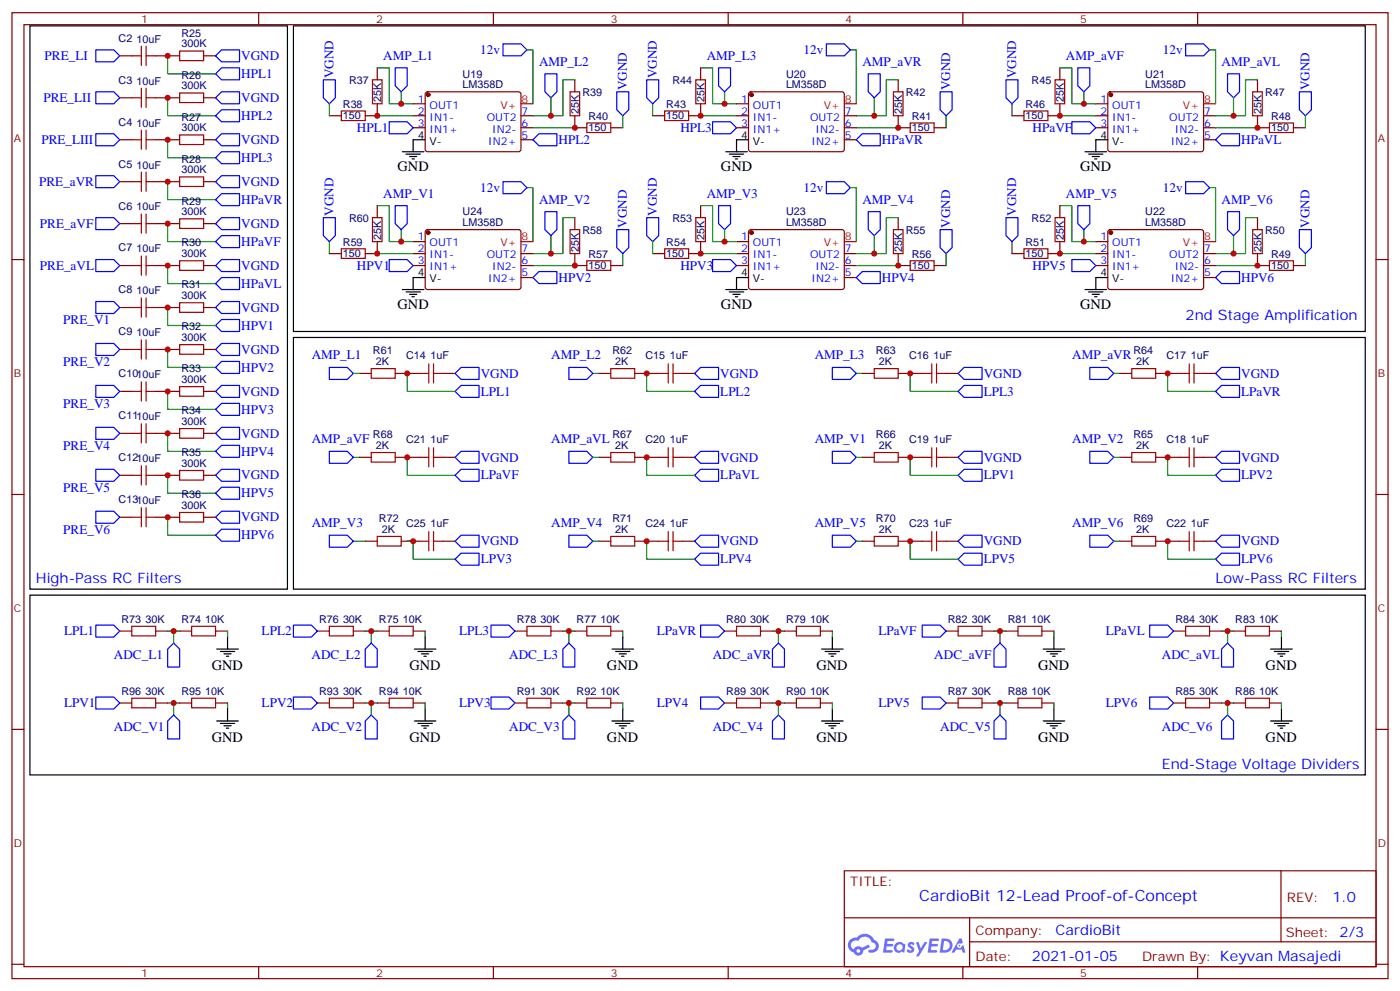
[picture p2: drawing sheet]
<svg xmlns="http://www.w3.org/2000/svg" width="412mm" height="292mm" viewBox="0 0 412 292" stroke-linecap="round" stroke-linejoin="round" font-family="sans-serif">
<g fill="none" stroke="#870000" stroke-width=".35">
<path d="M3.5 3.7h405.4v284.4h-405.4zM7.1 7.3h398.2v277.3h-398.2zM76.2 3.7v3.6M145.3 3.7v3.6M214.5 3.7v3.6M283.6 3.7v3.6M352.8 3.7v3.6M3.5 76.4h3.6M405.3 76.4h3.6M3.5 145.6h3.6M405.3 145.6h3.6M3.5 214.7h3.6"/>
<path d="M405.3 214.7h3.6M248.7 256.3h156.6v28.3h-156.6zM377.3 256.4v20.8M248.7 270.2h156.5M285.6 277.2h119.6M285.6 270.2v14.1M3.5 283.8h3.6M76.2 284.6v3.5M145.3 284.6v3.5M214.5 284.6v3.5M283.6 284.6v3.5M352.8 284.6v3.5"/>
<path d="M405.3 283.8h3.6"/>
</g>
<g fill="#5487ff">
<path d="M267.7 277.5a1.22 1.22 0 0 1 1.7 .3l-.4 .5a.47 .47 0 0 0-.3-.4 .47 .47 0 0 0-.5 .2l.1 .3a1.14 1.14 0 0 1 .8 1.7 1.14 1.14 0 0 1-1.9 0l-.2-.2 .5-.5 .7 .4a.29 .29 0 0 0 .3-.3 .29 .29 0 0 0-.2-.3 1.04 1.04 0 0 1-.6-1.7z"/>
<path d="M260.7 276.3h2.4l.3 .1-.2 .5-1.8 .1-.1 .9h1.5l.3 .3-.3 .4h-1.6l-.2 1.1h1.7l.2 .3-.2 .4h-2.6z"/>
<path d="M273.8 276.3h2.4l.3 .1-.1 .5-1.8 .1-.2 .9h1.6l.3 .3-.4 .4h-1.6l-.1 1.1h1.7l.2 .3-.2 .4h-2.6z"/>
<path d="M282.6 276.3h.7l.3 1.2-.6 .3a.69 .69 0 0 0-1 .3 .69 .69 0 0 0 .4 1 .69 .69 0 0 0 .9-.6l.5-.3 .6 2.2h-.8l-.2-.9h-1.8l-.5 .9h-.8z"/>
<path d="M269.8 277.3h.8l.6 1.9 1.1-1.9h.9l-2.6 4.2h-.8l.9-1.5z"/>
<path d="M277.4 276.3l-.6 4.1h1.3a2.11 2.11 0 0 0 2.5-2.1 2.11 2.11 0 0 0-2.5-2zM278.1 277a1.39 1.39 0 0 1 1.7 1.4 1.39 1.39 0 0 1-1.8 1.3h-.3z"/>
<path d="M263.7 277.9a1.54 1.54 0 0 0-.1 2.1 1.54 1.54 0 0 0 2.2 .2l.6 .2 .3-2.3-.2-.2-.4-.1a1.49 1.49 0 0 0-2.4 .1zM264 278.9a.94 .94 0 0 1 1.8 0 .94 .94 0 0 1-1.8 0z"/>
<path d="M250.4 276.6a2.18 2.18 0 0 0 1.1 3.8 1.44 1.44 0 0 0 1.6 .9 1.44 1.44 0 0 0 1.2-1.5l2-1-.5-.7-1.9 .9a1.47 1.47 0 0 0-2.4 .5 1.39 1.39 0 0 1-.7-2 1.39 1.39 0 0 1 2-.5 2.12 2.12 0 0 1 2.2-1.3 2.12 2.12 0 0 1 1.9 1.7 1.14 1.14 0 0 1 1.1 1.4 1.14 1.14 0 0 1-1.7 .8 .43 .43 0 0 0-.5 .3 .43 .43 0 0 0 .4 .5 1.98 1.98 0 0 0 2.5-1.2 1.98 1.98 0 0 0-1.2-2.5 3.1 3.1 0 0 0-5.3-.7l-.9 .1zM252.3 279.9a.55 .55 0 0 1 1.1 0 .55 .55 0 0 1-1.1 0z"/>
<circle cx="282.6" cy="278.4" r=".26"/>
</g>
<g fill="none" stroke="#00f" stroke-width=".35">
<path d="M28.2 14.7h5.3l1.8 1.7-1.8 1.8h-5.3zM65.3 14.7h5.3v3.5h-5.3l-1.8-1.8zM65.3 20h5.3v3.5h-5.3l-1.8-1.8zM116.4 20h3.5v5.3l-1.7 1.7-1.8-1.7zM148.2 12.9h5.3l1.7 1.8-1.7 1.7h-5.3zM211.7 20h3.5v5.3l-1.8 1.7-1.7-1.7zM243.4 12.9h5.3l1.8 1.8-1.8 1.7h-5.3zM317.5 20h3.5v5.3l-1.7 1.7-1.8-1.7zM349.2 12.9h5.3l1.8 1.8-1.8 1.7h-5.3zM28.2 27h5.3l1.8 1.8-1.8 1.8h-5.3zM28.2 39.4h5.3l1.8 1.7-1.8 1.8h-5.3zM65.3 32.3h5.3v3.5h-5.3l-1.8-1.7z"/>
<path d="M65.3 27h5.3v3.6h-5.3l-1.8-1.8zM95.2 23.5h3.6v5.3l-1.8 1.8-1.8-1.8zM114.7 35.8h5.2l1.8 1.8-1.8 1.8h-5.2zM160.5 21.7h3.5v5.3l-1.7 1.8-1.8-1.8zM181.7 27h3.5v5.3l-1.8 1.8-1.7-1.8zM190.5 23.5h3.5v5.3l-1.7 1.8-1.8-1.8zM209.9 35.8h5.3l1.8 1.8-1.8 1.8h-5.3zM255.8 21.7h3.5v5.3l-1.8 1.8-1.7-1.8zM276.9 27h3.6v5.3l-1.8 1.8-1.8-1.8zM296.3 23.5h3.6v5.3l-1.8 1.8-1.8-1.8zM315.7 35.8h5.3l1.8 1.8-1.8 1.8h-5.3zM361.6 21.7h3.5v5.3l-1.7 1.8-1.8-1.8z"/>
<path d="M382.8 27h3.5v5.3l-1.8 1.8-1.7-1.8zM28.2 51.7h5.3l1.8 1.8-1.8 1.7h-5.3zM63.5 46.4l1.8-1.7h5.3v3.5h-5.3zM63.5 41.1l1.8-1.7h5.3v3.5h-5.3zM63.5 53.5l1.8-1.8h5.3v3.5h-5.3zM65.3 57h5.3v3.5h-5.3l-1.8-1.7zM148.2 53.5h5.3l1.7 1.7-1.7 1.8h-5.3zM157 41.1l1.7-1.7h5.3v3.5h-5.3zM243.4 53.5h5.3l1.8 1.7-1.8 1.8h-5.3zM252.2 41.1l1.8-1.7h5.3v3.5h-5.3zM349.2 53.5h5.3l1.8 1.7-1.8 1.8h-5.3zM358.1 41.1l1.7-1.7h5.3v3.5h-5.3z"/>
<path d="M28.2 64.1h5.3l1.8 1.7-1.8 1.8h-5.3zM28.2 76.4h5.3l1.8 1.8-1.8 1.7h-5.3zM63.5 71.1l1.8-1.7h5.3v3.5h-5.3zM63.5 65.8l1.8-1.7h5.3v3.5h-5.3zM63.5 78.2l1.8-1.8h5.3v3.5h-5.3zM95.2 64.1h3.6v5.3l-1.8 1.7-1.8-1.7zM114.7 76.4h5.2l1.8 1.8-1.8 1.7h-5.2zM116.4 60.5h3.5v5.3l-1.7 1.8-1.8-1.8zM160.5 62.3h3.5v5.3l-1.7 1.8-1.8-1.8zM181.7 67.6h3.5v5.3l-1.8 1.7-1.7-1.7zM190.5 64.1h3.5v5.3l-1.7 1.7-1.8-1.7zM209.9 76.4h5.3l1.8 1.8-1.8 1.7h-5.3z"/>
<path d="M211.7 60.5h3.5v5.3l-1.8 1.8-1.7-1.8zM255.8 62.3h3.5v5.3l-1.8 1.8-1.7-1.8zM276.9 67.6h3.6v5.3l-1.8 1.7-1.8-1.7zM296.3 64.1h3.6v5.3l-1.8 1.7-1.8-1.7zM315.7 76.4h5.3l1.8 1.8-1.8 1.7h-5.3zM317.5 60.5h3.5v5.3l-1.7 1.8-1.8-1.8zM361.6 62.3h3.5v5.3l-1.7 1.8-1.8-1.8zM382.8 67.6h3.5v5.3l-1.8 1.7-1.7-1.7zM28.2 88.8h5.3l1.8 1.7-1.8 1.8h-5.3zM63.5 83.5l1.8-1.8h5.3v3.5h-5.3zM63.5 90.5l1.8-1.7h5.3v3.5h-5.3zM63.5 95.8l1.8-1.7h5.3v3.5h-5.3z"/>
<path d="M157 81.7l1.7-1.8h5.3v3.6h-5.3zM252.2 81.7l1.8-1.8h5.3v3.6h-5.3zM358.1 81.7l1.7-1.8h5.3v3.6h-5.3zM28.2 101.1h5.3l1.8 1.8-1.8 1.7h-5.3zM28.2 113.5h5.3l1.8 1.7-1.8 1.8h-5.3zM63.5 108.2l1.8-1.8h5.3v3.5h-5.3zM63.5 102.9l1.8-1.8h5.3v3.5h-5.3zM63.5 115.2l1.8-1.7h5.3v3.5h-5.3zM97 108.2h5.3l1.8 1.7-1.8 1.8h-5.3zM134.1 115.2l1.7-1.7h5.3v3.5h-5.3zM135.8 108.2h5.3v3.5h-5.3l-1.7-1.8zM167.6 108.2h5.3l1.7 1.7-1.7 1.8h-5.3z"/>
<path d="M204.6 115.2l1.8-1.7h5.3v3.5h-5.3zM204.6 109.9l1.8-1.7h5.3v3.5h-5.3zM245.2 108.2h5.3l1.7 1.7-1.7 1.8h-5.3zM282.2 115.2l1.8-1.7h5.3v3.5h-5.3zM282.2 109.9l1.8-1.7h5.3v3.5h-5.3zM321 108.2h5.3l1.8 1.7-1.8 1.8h-5.3zM358.1 115.2l1.7-1.7h5.3v3.5h-5.3zM358.1 109.9l1.7-1.7h5.3v3.5h-5.3zM28.2 125.8h5.3l1.8 1.8-1.8 1.7h-5.3zM28.2 138.1h5.3l1.8 1.8-1.8 1.8h-5.3zM63.5 120.5l1.8-1.8h5.3v3.6h-5.3zM63.5 132.9l1.8-1.8h5.3v3.5h-5.3z"/>
<path d="M63.5 127.6l1.8-1.8h5.3v3.5h-5.3zM63.5 139.9l1.8-1.8h5.3v3.6h-5.3zM97 132.9h5.3l1.8 1.7-1.8 1.8h-5.3zM134.1 139.9l1.7-1.8h5.3v3.6h-5.3zM134.1 134.6l1.7-1.7h5.3v3.5h-5.3zM167.6 132.9h5.3l1.7 1.7-1.7 1.8h-5.3zM204.6 134.6l1.8-1.7h5.3v3.5h-5.3zM204.6 139.9l1.8-1.8h5.3v3.6h-5.3zM245.2 132.9h5.3l1.7 1.7-1.7 1.8h-5.3zM282.2 134.6l1.8-1.7h5.3v3.5h-5.3zM282.2 139.9l1.8-1.8h5.3v3.6h-5.3zM321 132.9h5.3l1.8 1.7-1.8 1.8h-5.3z"/>
<path d="M358.1 134.6l1.7-1.7h5.3v3.5h-5.3zM358.1 139.9l1.7-1.8h5.3v3.6h-5.3zM28.2 150.5h5.3l1.8 1.8-1.8 1.7h-5.3zM63.5 145.2l1.8-1.8h5.3v3.6h-5.3zM63.5 157.6l1.8-1.8h5.3v3.5h-5.3zM63.5 152.3l1.8-1.8h5.3v3.5h-5.3zM97 157.6h5.3l1.8 1.7-1.8 1.8h-5.3zM134.1 159.3l1.7-1.7h5.3v3.5h-5.3zM167.6 157.6h5.3l1.7 1.7-1.7 1.8h-5.3zM204.6 159.3l1.8-1.7h5.3v3.5h-5.3zM245.2 157.6h5.3l1.7 1.7-1.7 1.8h-5.3zM282.2 159.3l1.8-1.7h5.3v3.5h-5.3z"/>
<path d="M321 157.6h5.3l1.8 1.7-1.8 1.8h-5.3zM358.1 159.3l1.7-1.7h5.3v3.5h-5.3zM134.1 164.6l1.7-1.8h5.3v3.6h-5.3zM204.6 164.6l1.8-1.8h5.3v3.6h-5.3zM282.2 164.6l1.8-1.8h5.3v3.6h-5.3zM358.1 164.6l1.7-1.8h5.3v3.6h-5.3zM28.2 184h5.3l1.8 1.8-1.8 1.7h-5.3zM51.2 189.3l1.7 1.8v5.3h-3.5v-5.3zM86.4 184h5.3l1.8 1.8-1.8 1.7h-5.3zM109.4 189.3l1.7 1.8v5.3h-3.5v-5.3zM144.6 184h5.3l1.8 1.8-1.8 1.7h-5.3zM167.6 189.3l1.7 1.8v5.3h-3.5v-5.3z"/>
<path d="M206.4 184h5.3l1.7 1.8-1.7 1.7h-5.3zM229.3 189.3l1.8 1.8v5.3h-3.6v-5.3zM271.6 184h5.3l1.8 1.8-1.8 1.7h-5.3zM294.6 189.3l1.7 1.8v5.3h-3.5v-5.3zM338.7 184h5.3l1.7 1.8-1.7 1.7h-5.3zM361.6 189.3l1.8 1.8v5.3h-3.6v-5.3zM28.2 205.2h5.3l1.8 1.7-1.8 1.8h-5.3zM51.2 210.5l1.7 1.7v5.3h-3.5v-5.3zM86.4 205.2h5.3l1.8 1.7-1.8 1.8h-5.3zM109.4 210.5l1.7 1.7v5.3h-3.5v-5.3zM144.6 205.2h5.3l1.8 1.7-1.8 1.8h-5.3zM167.6 210.5l1.7 1.7v5.3h-3.5v-5.3z"/>
<path d="M206.4 205.2h5.3l1.7 1.7-1.7 1.8h-5.3zM229.3 210.5l1.8 1.7v5.3h-3.6v-5.3zM271.6 205.2h5.3l1.8 1.7-1.8 1.8h-5.3zM294.6 210.5l1.7 1.7v5.3h-3.5v-5.3zM338.7 205.2h5.3l1.7 1.7-1.7 1.8h-5.3zM361.6 210.5l1.8 1.7v5.3h-3.6v-5.3z"/>
</g>
<g fill="none" stroke="#a10000" stroke-width=".35">
<path d="M38.8 16.4h2.8M41.6 13.6v5.7M43 16.4h2.9M43 13.6v5.7M52.9 15h7.1v2.9h-7.1zM38.8 28.8h2.8M41.6 26v5.6M41.6 38.3v5.7M43 26v5.6M43 38.3v5.7M43 28.8h2.9M52.9 27.4h7.1v2.8h-7.1z"/>
<path d="M52.9 39.7h7.1v2.8h-7.1zM100.5 32.7h7.1v2.8h-7.1zM109.7 23.5h2.8v7.1h-2.8zM167.9 27h2.8v7.1h-2.8zM172.9 36.2h7v2.8h-7zM195.8 32.7h7v2.8h-7zM205 23.5h2.8v7.1h-2.8zM263.2 27h2.8v7.1h-2.8zM268.1 36.2h7.1v2.8h-7.1zM301.6 32.7h7.1v2.8h-7.1zM310.8 23.5h2.8v7.1h-2.8zM369 27h2.8v7.1h-2.8z"/>
<path d="M373.9 36.2h7.1v2.8h-7.1zM38.8 41.1h2.8M38.8 53.5h2.8M41.6 50.7v5.6M43 50.7v5.6M43 41.1h2.9M43 53.5h2.9M52.9 52.1h7.1v2.8h-7.1zM38.8 65.8h2.8M38.8 78.2h2.8M41.6 63v5.7M41.6 75.4v5.6"/>
<path d="M43 63v5.7M43 75.4v5.6M43 65.8h2.9M43 78.2h2.9M52.9 64.4h7.1v2.8h-7.1zM52.9 76.8h7.1v2.8h-7.1zM100.5 73.2h7.1v2.9h-7.1zM109.7 64.1h2.8v7h-2.8zM167.9 67.6h2.8v7h-2.8zM172.9 76.8h7v2.8h-7zM195.8 73.2h7v2.9h-7zM205 64.1h2.8v7h-2.8z"/>
<path d="M263.2 67.6h2.8v7h-2.8zM268.1 76.8h7.1v2.8h-7.1zM301.6 73.2h7.1v2.9h-7.1zM310.8 64.1h2.8v7h-2.8zM369 67.6h2.8v7h-2.8zM373.9 76.8h7.1v2.8h-7.1zM38.8 90.5h2.8M41.6 87.7v5.6M43 87.7v5.6M43 90.5h2.9M52.9 89.1h7.1v2.8h-7.1zM38.8 102.9h2.8"/>
<path d="M38.8 115.2h2.8M41.6 100v5.7M41.6 112.4v5.6M43 100v5.7M43 112.4v5.6M43 102.9h2.9M43 115.2h2.9M52.9 101.5h7.1v2.8h-7.1zM52.9 113.8h7.1v2.8h-7.1zM109.4 108.5h7v2.8h-7zM123.5 109.9h2.8M126.3 107.1v5.6"/>
<path d="M127.7 109.9h2.8M127.7 107.1v5.6M179.9 108.5h7.1v2.8h-7.1zM194 109.9h2.8M196.8 107.1v5.6M198.3 109.9h2.8M198.3 107.1v5.6M257.5 108.5h7.1v2.8h-7.1zM271.6 109.9h2.9M274.5 107.1v5.6M275.9 109.9h2.8M275.9 107.1v5.6"/>
<path d="M333.4 108.5h7v2.8h-7zM347.5 109.9h2.8M350.3 107.1v5.6M351.7 109.9h2.8M351.7 107.1v5.6M38.8 127.6h2.8M38.8 139.9h2.8M41.6 124.7v5.7M41.6 137.1v5.6M43 124.7v5.7M43 137.1v5.6M43 127.6h2.9"/>
<path d="M43 139.9h2.9M52.9 126.2h7.1v2.8h-7.1zM52.9 138.5h7.1v2.8h-7.1zM109.4 133.2h7v2.8h-7zM123.5 134.6h2.8M126.3 131.8v5.6M127.7 131.8v5.6M127.7 134.6h2.8M179.9 133.2h7.1v2.8h-7.1zM194 134.6h2.8M196.8 131.8v5.6M198.3 131.8v5.6"/>
<path d="M198.3 134.6h2.8M257.5 133.2h7.1v2.8h-7.1zM271.6 134.6h2.9M274.5 131.8v5.6M275.9 131.8v5.6M275.9 134.6h2.8M333.4 133.2h7v2.8h-7zM347.5 134.6h2.8M350.3 131.8v5.6M351.7 131.8v5.6M351.7 134.6h2.8M38.8 152.3h2.8"/>
<path d="M41.6 149.4v5.7M43 149.4v5.7M43 152.3h2.9M52.9 150.8h7.1v2.9h-7.1zM111.1 157.9h7.1v2.8h-7.1zM123.5 159.3h2.8M126.3 156.5v5.6M127.7 156.5v5.6M127.7 159.3h2.8M179.9 157.9h7.1v2.8h-7.1zM194 159.3h2.8M196.8 156.5v5.6"/>
<path d="M198.3 156.5v5.6M198.3 159.3h2.8M257.5 157.9h7.1v2.8h-7.1zM271.6 159.3h2.9M274.5 156.5v5.6M275.9 156.5v5.6M275.9 159.3h2.8M333.4 157.9h7v2.8h-7zM347.5 159.3h2.8M350.3 156.5v5.6M351.7 156.5v5.6M351.7 159.3h2.8"/>
<path d="M38.8 184.4h7.1v2.8h-7.1zM56.4 184.4h7.1v2.8h-7.1zM97 184.4h7.1v2.8h-7.1zM114.7 184.4h7v2.8h-7zM155.2 184.4h7.1v2.8h-7.1zM172.9 184.4h7v2.8h-7zM217 184.4h7v2.8h-7zM234.6 184.4h7.1v2.8h-7.1zM282.2 184.4h7.1v2.8h-7.1zM299.9 184.4h7v2.8h-7zM349.2 184.4h7.1v2.8h-7.1zM366.9 184.4h7v2.8h-7z"/>
<path d="M38.8 205.5h7.1v2.9h-7.1zM56.4 205.5h7.1v2.9h-7.1zM97 205.5h7.1v2.9h-7.1zM114.7 205.5h7v2.9h-7zM155.2 205.5h7.1v2.9h-7.1zM172.9 205.5h7v2.9h-7zM217 205.5h7v2.9h-7zM234.6 205.5h7.1v2.9h-7.1zM282.2 205.5h7.1v2.9h-7.1zM299.9 205.5h7v2.9h-7zM349.2 205.5h7.1v2.9h-7.1zM366.9 205.5h7v2.9h-7z"/>
</g>
<g fill="none" stroke="#870000" stroke-width=".35">
<path d="M35.3 16.4h3.5M45.9 16.4h7M60 16.4h3.5M111.1 20v3.5M206.4 20v3.5M312.2 20v3.5M35.3 28.8h3.5M45.9 28.8h7M60 28.8h3.5M97 34.1h3.5M111.1 30.6v3.5h-3.5M121.7 30.6h3.5"/>
<path d="M121.7 34.1h3.5M121.7 37.6h3.5M125.5 27.2l.4-.2 27.1 .1 .5 .6-.1 16.5-.6 .5-27.1-.1-.5-.6v-16.3zM153.5 34.1h3.5M153.5 37.6h3.5M169.3 34.1v3.5h3.6M169.3 23.5v3.5M179.9 37.6h3.5M192.3 34.1h3.5M206.4 30.6v3.5h-3.6M217 30.6h3.5M217 34.1h3.5"/>
<path d="M217 37.6h3.5M220.7 27.2l.5-.2 27.1 .1 .4 .6-.1 16.5-.6 .5-27.1-.1-.4-.6v-16.3zM248.7 34.1h3.5M248.7 37.6h3.5M264.6 34.1v3.5h3.5M264.6 23.5v3.5M275.2 37.6h3.5M298.1 34.1h3.5M312.2 30.6v3.5h-3.5M322.8 30.6h3.5M322.8 34.1h3.5M322.8 37.6h3.5"/>
<path d="M326.6 27.2l.4-.2 27.1 .1 .4 .6v16.5l-.7 .5-27-.1-.5-.6v-16.3zM354.5 34.1h3.6M354.5 37.6h3.6M370.4 34.1v3.5h3.5M370.4 23.5v3.5M381 37.6h3.5M35.3 41.1h3.5M35.3 53.5h3.5M45.9 41.1h7M45.9 53.5h7M60 41.1h3.5M60 53.5h3.5"/>
<path d="M153.5 41.1h3.5M248.7 41.1h3.5M354.5 41.1h3.6M35.3 65.8h3.5M35.3 78.2h3.5M45.9 65.8h7M45.9 78.2h7M60 65.8h3.5M60 78.2h3.5M97 74.6h3.5M111.1 60.5v3.6M111.1 71.1v3.5h-3.5"/>
<path d="M121.7 78.2h3.5M121.7 74.6h3.5M121.7 71.1h3.5M125.5 67.8l.4-.2h27.1l.5 .7-.1 16.5-.6 .4h-27.1l-.5-.7v-16.2zM153.5 78.2h3.5M153.5 74.6h3.5M169.3 74.6v3.6h3.6M169.3 64.1v3.5M179.9 78.2h3.5M192.3 74.6h3.5M206.4 60.5v3.6M206.4 71.1v3.5h-3.6"/>
<path d="M217 78.2h3.5M217 74.6h3.5M217 71.1h3.5M220.7 67.8l.5-.2h27.1l.4 .7-.1 16.5-.6 .4h-27.1l-.4-.7v-16.2zM248.7 78.2h3.5M248.7 74.6h3.5M264.6 74.6v3.6h3.5M264.6 64.1v3.5M275.2 78.2h3.5M298.1 74.6h3.5M312.2 60.5v3.6M312.2 71.1v3.5h-3.5"/>
<path d="M322.8 78.2h3.5M322.8 74.6h3.5M322.8 71.1h3.5M326.6 67.8l.4-.2h27.1l.4 .7v16.5l-.7 .4h-27l-.5-.7v-16.2zM354.5 78.2h3.6M354.5 74.6h3.6M370.4 74.6v3.6h3.5M370.4 64.1v3.5M381 78.2h3.5M35.3 90.5h3.5M45.9 90.5h7M60 90.5h3.5"/>
<path d="M153.5 81.7h3.5M248.7 81.7h3.5M354.5 81.7h3.6M35.3 102.9h3.5M35.3 115.2h3.5M45.9 102.9h7M45.9 115.2h7M60 102.9h3.5M60 115.2h3.5M105.8 109.9h3.6M116.4 109.9h7.1M130.5 109.9h3.6"/>
<path d="M176.4 109.9h3.5M187 109.9h7M201.1 109.9h3.5M254 109.9h3.5M264.6 109.9h7M278.7 109.9h3.5M329.8 109.9h3.6M340.4 109.9h7.1M354.5 109.9h3.6M35.3 127.6h3.5M35.3 139.9h3.5M45.9 127.6h7"/>
<path d="M45.9 139.9h7M60 127.6h3.5M60 139.9h3.5M105.8 134.6h3.6M116.4 134.6h7.1M130.5 134.6h3.6M176.4 134.6h3.5M187 134.6h7M201.1 134.6h3.5M254 134.6h3.5M264.6 134.6h7M278.7 134.6h3.5"/>
<path d="M329.8 134.6h3.6M340.4 134.6h7.1M354.5 134.6h3.6M35.3 152.3h3.5M45.9 152.3h7M60 152.3h3.5M107.6 159.3h3.5M118.2 159.3h5.3M130.5 159.3h3.6M176.4 159.3h3.5M187 159.3h7M201.1 159.3h3.5"/>
<path d="M254 159.3h3.5M264.6 159.3h7M278.7 159.3h3.5M329.8 159.3h3.6M340.4 159.3h7.1M354.5 159.3h3.6M35.3 185.8h3.5M45.9 185.8h3.5M52.9 185.8h3.5M63.5 185.8h3.5M93.5 185.8h3.5M104.1 185.8h3.5"/>
<path d="M111.1 185.8h3.6M121.7 185.8h3.5M151.7 185.8h3.5M162.3 185.8h3.5M169.3 185.8h3.6M179.9 185.8h3.5M213.4 185.8h3.6M224 185.8h3.5M231.1 185.8h3.5M241.7 185.8h3.5M278.7 185.8h3.5M289.3 185.8h3.5"/>
<path d="M296.3 185.8h3.6M306.9 185.8h3.5M345.7 185.8h3.5M356.3 185.8h3.5M363.4 185.8h3.5M373.9 185.8h3.6M35.3 206.9h3.5M45.9 206.9h3.5M52.9 206.9h3.5M63.5 206.9h3.5M93.5 206.9h3.5M104.1 206.9h3.5"/>
<path d="M111.1 206.9h3.6M121.7 206.9h3.5M151.7 206.9h3.5M162.3 206.9h3.5M169.3 206.9h3.6M179.9 206.9h3.5M213.4 206.9h3.6M224 206.9h3.5M231.1 206.9h3.5M241.7 206.9h3.5M278.7 206.9h3.5M289.3 206.9h3.5"/>
<path d="M296.3 206.9h3.6M306.9 206.9h3.5M345.7 206.9h3.5M356.3 206.9h3.5M363.4 206.9h3.5M373.9 206.9h3.6"/>
</g>
<g fill="none" stroke="#008700" stroke-width=".35">
<path d="M49.4 16.4v5.3h14.1M111.1 20h3.6v10.6h7M155.2 14.7h1.8v15.9M206.4 20h3.5v10.6h7.1M250.5 14.7h1.7v15.9M312.2 20h3.5v10.6h7.1M356.3 14.7h1.8v15.9M49.4 28.8v5.3h14.1M97 30.6v3.5M111.1 34.1h10.6M118.2 27v3.6M157 37.6h12.3"/>
<path d="M162.3 28.8v5.3M169.3 23.5h-3.5v10.6h-8.8M183.4 34.1v3.5M192.3 30.6v3.5M206.4 34.1h10.6M213.4 27v3.6M252.2 37.6h12.4M257.5 28.8v5.3M264.6 23.5h-3.5v10.6h-8.9M278.7 34.1v3.5M298.1 30.6v3.5M312.2 34.1h10.6"/>
<path d="M319.3 27v3.6M358.1 37.6h12.3M363.4 28.8v5.3M370.4 23.5h-3.5v10.6h-8.8M384.5 34.1v3.5M49.4 41.1v5.3h14.1M49.4 53.5v5.3h14.1M155.2 55.2h1.8v15.9M250.5 55.2h1.7v15.9M356.3 55.2h1.8v15.9M49.4 65.8v5.3h14.1M49.4 78.2v5.3h14.1"/>
<path d="M97 71.1v3.5M111.1 60.5h3.6v10.6h7M111.1 74.6h10.6M118.2 67.6v3.5M157 78.2h12.3M162.3 69.4v5.2M169.3 64.1h-3.5v10.5h-8.8M183.4 74.6v3.6M192.3 71.1v3.5M206.4 60.5h3.5v10.6h7.1M206.4 74.6h10.6M213.4 67.6v3.5"/>
<path d="M252.2 78.2h12.4M257.5 69.4v5.2M264.6 64.1h-3.5v10.5h-8.9M278.7 74.6v3.6M298.1 71.1v3.5M312.2 60.5h3.5v10.6h7.1M312.2 74.6h10.6M319.3 67.6v3.5M358.1 78.2h12.3M363.4 69.4v5.2M370.4 64.1h-3.5v10.5h-8.8M384.5 74.6v3.6"/>
<path d="M49.4 90.5v5.3h14.1M49.4 102.9v5.3h14.1M49.4 115.2v5.3h14.1M104.1 109.9h1.7M119.9 109.9v5.3h14.2M174.6 109.9h1.8M190.5 109.9v5.3h14.1M252.2 109.9h1.8M268.1 109.9v5.3h14.1M328.1 109.9h1.7M344 109.9v5.3h14.1M49.4 127.6v5.3h14.1"/>
<path d="M49.4 139.9v5.3h14.1M104.1 134.6h1.7M119.9 134.6v5.3h14.2M174.6 134.6h1.8M190.5 134.6v5.3h14.1M252.2 134.6h1.8M268.1 134.6v5.3h14.1M328.1 134.6h1.7M344 134.6v5.3h14.1M49.4 152.3v5.3h14.1M104.1 159.3h3.5M119.9 159.3h1.8v5.3h12.4"/>
<path d="M174.6 159.3h1.8M190.5 159.3v5.3h14.1M252.2 159.3h1.8M268.1 159.3v5.3h14.1M328.1 159.3h1.7M344 159.3v5.3h14.1M49.4 185.8h3.5M51.2 185.8v3.5M67 185.8v1.7M107.6 185.8h3.5M109.4 185.8v3.5M125.2 185.8v1.7"/>
<path d="M165.8 185.8h3.5M167.6 185.8v3.5M183.4 185.8v1.7M227.5 185.8h3.6M229.3 185.8v3.5M245.2 185.8v1.7M292.8 185.8h3.5M294.6 185.8v3.5M310.4 185.8v1.7M359.8 185.8h3.6M361.6 185.8v3.5M377.5 185.8v1.7"/>
<path d="M49.4 206.9h3.5M51.2 206.9v3.6M67 206.9v1.8M107.6 206.9h3.5M109.4 206.9v3.6M125.2 206.9v1.8M165.8 206.9h3.5M167.6 206.9v3.6M183.4 206.9v1.8M227.5 206.9h3.6M229.3 206.9v3.6M245.2 206.9v1.8"/>
<path d="M292.8 206.9h3.5M294.6 206.9v3.6M310.4 206.9v1.8M359.8 206.9h3.6M361.6 206.9v3.6M377.5 206.9v1.8"/>
</g>
<g fill="#870000" stroke="#870000" stroke-width=".35">
<circle cx="126.1" cy="27.9" r=".53"/>
<circle cx="221.4" cy="27.9" r=".53"/>
<circle cx="327.2" cy="27.9" r=".53"/>
<circle cx="327.2" cy="68.5" r=".53"/>
<circle cx="221.4" cy="68.5" r=".53"/>
<circle cx="126.1" cy="68.5" r=".53"/>
</g>
<g fill="none" stroke="#000" stroke-width=".35">
<path d="M8.8 7.6h75.9v165.8h-75.9zM86.4 7.6h315.8v90h-315.8zM118.5 44.7h6.4M119.6 45.4h4.2M120.6 46.1h2.2M121.4 46.8h.7M125.2 41.1h-3.5v3.6M213.8 44.7h6.3M214.8 45.4h4.3M215.9 46.1h2.1M216.6 46.8h.7M220.5 41.1h-3.5v3.6"/>
<path d="M319.6 44.7h6.4M320.7 45.4h4.2M321.7 46.1h2.1M322.4 46.8h.7M326.3 41.1h-3.5v3.6M86.4 99.3h315.8v74.1h-315.8zM118.5 85.2h6.4M119.6 85.9h4.2M120.6 86.6h2.2M121.4 87.3h.7M125.2 81.7h-3.5v3.5M213.8 85.2h6.3"/>
<path d="M214.8 85.9h4.3M215.9 86.6h2.1M216.6 87.3h.7M220.5 81.7h-3.5v3.5M319.6 85.2h6.4M320.7 85.9h4.2M321.7 86.6h2.1M322.4 87.3h.7M326.3 81.7h-3.5v3.5M8.8 175.2h393.4v52.9h-393.4zM63.9 191.1h6.3M64.9 191.8h4.2"/>
<path d="M66 192.5h2.1M66.7 193.2h.7M67 187.5v3.6M122.1 191.1h6.3M123.1 191.8h4.3M124.2 192.5h2.1M124.9 193.2h.7M125.2 187.5v3.6M180.3 191.1h6.3M181.3 191.8h4.3M182.4 192.5h2.1M183.1 193.2h.7"/>
<path d="M183.4 187.5v3.6M242 191.1h6.4M243.1 191.8h4.2M244.1 192.5h2.1M244.8 193.2h.7M245.2 187.5v3.6M307.3 191.1h6.3M308.3 191.8h4.3M309.4 192.5h2.1M310.1 193.2h.7M310.4 187.5v3.6M374.3 191.1h6.3"/>
<path d="M375.4 191.8h4.2M376.4 192.5h2.1M377.1 193.2h.7M377.5 187.5v3.6M63.9 212.2h6.3M64.9 212.9h4.2M66 213.6h2.1M66.7 214.3h.7M67 208.7v3.5M122.1 212.2h6.3M123.1 212.9h4.3M124.2 213.6h2.1"/>
<path d="M124.9 214.3h.7M125.2 208.7v3.5M180.3 212.2h6.3M181.3 212.9h4.3M182.4 213.6h2.1M183.1 214.3h.7M183.4 208.7v3.5M242 212.2h6.4M243.1 212.9h4.2M244.1 213.6h2.1M244.8 214.3h.7M245.2 208.7v3.5"/>
<path d="M307.3 212.2h6.3M308.3 212.9h4.3M309.4 213.6h2.1M310.1 214.3h.7M310.4 208.7v3.5M374.3 212.2h6.3M375.4 212.9h4.2M376.4 213.6h2.1M377.1 214.3h.7M377.5 208.7v3.5"/>
</g>
<path d="M153.5 30.6h3.5M248.7 30.6h3.5M354.5 30.6h3.6M153.5 71.1h3.5M248.7 71.1h3.5M354.5 71.1h3.6" fill="none" stroke="#f00" stroke-width=".35"/>
<g fill="#c00">
<circle cx="49.4" cy="16.4" r=".88"/>
<circle cx="49.4" cy="28.8" r=".88"/>
<circle cx="49.4" cy="41.1" r=".88"/>
<circle cx="49.4" cy="53.5" r=".88"/>
<circle cx="49.4" cy="65.8" r=".88"/>
<circle cx="49.4" cy="78.2" r=".88"/>
<circle cx="49.4" cy="90.5" r=".88"/>
<circle cx="49.4" cy="102.9" r=".88"/>
<circle cx="49.4" cy="115.2" r=".88"/>
<circle cx="49.4" cy="127.6" r=".88"/>
<circle cx="49.4" cy="139.9" r=".88"/>
<circle cx="49.4" cy="152.3" r=".88"/>
<circle cx="118.2" cy="30.6" r=".88"/>
<circle cx="162.3" cy="34.1" r=".88"/>
<circle cx="111.1" cy="34.1" r=".88"/>
<circle cx="169.3" cy="37.6" r=".88"/>
<circle cx="264.6" cy="37.6" r=".88"/>
<circle cx="206.4" cy="34.1" r=".88"/>
<circle cx="257.5" cy="34.1" r=".88"/>
<circle cx="213.4" cy="30.6" r=".88"/>
<circle cx="319.3" cy="30.6" r=".88"/>
<circle cx="363.4" cy="34.1" r=".88"/>
<circle cx="312.2" cy="34.1" r=".88"/>
<circle cx="370.4" cy="37.6" r=".88"/>
<circle cx="370.4" cy="78.2" r=".88"/>
<circle cx="312.2" cy="74.6" r=".88"/>
<circle cx="363.4" cy="74.6" r=".88"/>
<circle cx="319.3" cy="71.1" r=".88"/>
<circle cx="213.4" cy="71.1" r=".88"/>
<circle cx="257.5" cy="74.6" r=".88"/>
<circle cx="206.4" cy="74.6" r=".88"/>
<circle cx="264.6" cy="78.2" r=".88"/>
<circle cx="169.3" cy="78.2" r=".88"/>
<circle cx="111.1" cy="74.6" r=".88"/>
<circle cx="162.3" cy="74.6" r=".88"/>
<circle cx="118.2" cy="71.1" r=".88"/>
<circle cx="119.9" cy="109.9" r=".88"/>
<circle cx="190.5" cy="109.9" r=".88"/>
<circle cx="268.1" cy="109.9" r=".88"/>
<circle cx="344" cy="109.9" r=".88"/>
<circle cx="344" cy="134.6" r=".88"/>
<circle cx="268.1" cy="134.6" r=".88"/>
<circle cx="190.5" cy="134.6" r=".88"/>
<circle cx="119.9" cy="134.6" r=".88"/>
<circle cx="344" cy="159.3" r=".88"/>
<circle cx="268.1" cy="159.3" r=".88"/>
<circle cx="190.5" cy="159.3" r=".88"/>
<circle cx="121.7" cy="159.3" r=".88"/>
<circle cx="51.2" cy="185.8" r=".88"/>
<circle cx="109.4" cy="185.8" r=".88"/>
<circle cx="167.6" cy="185.8" r=".88"/>
<circle cx="229.3" cy="185.8" r=".88"/>
<circle cx="294.6" cy="185.8" r=".88"/>
<circle cx="361.6" cy="185.8" r=".88"/>
<circle cx="361.6" cy="206.9" r=".88"/>
<circle cx="294.6" cy="206.9" r=".88"/>
<circle cx="229.3" cy="206.9" r=".88"/>
<circle cx="167.6" cy="206.9" r=".88"/>
<circle cx="109.4" cy="206.9" r=".88"/>
<circle cx="51.2" cy="206.9" r=".88"/>
</g>
<text font-size="4.6" fill="#00f" x="270.8" y="265.4">CardioBit 12-Lead Proof-of-Concept</text>
<g font-size="4.2">
<text x="117.1" y="50.3">GND</text>
<text x="212.4" y="50.3">GND</text>
<text x="318.2" y="50.3">GND</text>
<text x="117.1" y="90.9">GND</text>
<text x="212.4" y="90.9">GND</text>
<text x="318.2" y="90.9">GND</text>
<text x="62.4" y="197.2">GND</text>
<text x="120.6" y="197.2">GND</text>
<text x="178.8" y="197.2">GND</text>
<text x="240.5" y="197.2">GND</text>
<text x="305.8" y="197.2">GND</text>
<text x="372.8" y="197.2">GND</text>
<text x="62.4" y="218.4">GND</text>
<text x="120.6" y="218.4">GND</text>
<text x="178.8" y="218.4">GND</text>
<text x="240.5" y="218.4">GND</text>
<text x="305.8" y="218.4">GND</text>
<text x="372.8" y="218.4">GND</text>
</g>
<g font-size="4.2" fill="#00f">
<text x="349.2" y="94.1">2nd Stage Amplification</text>
<text x="10.6" y="171.7">High-Pass RC Filters</text>
<text x="358.1" y="171.7">Low-Pass RC Filters</text>
<text x="342.2" y="226.3">End-Stage Voltage Dividers</text>
<text x="392.5" y="265.6">1.0</text>
<text x="310.9" y="275.2">CardioBit</text>
<text x="304" y="283">2021-01-05</text>
</g>
<g font-size="3.9" fill="#00f">
<text x="13.1" y="17.7">PRE_LI</text>
<text x="71.1" y="17.7">VGND</text>
<text x="112.9" y="17.7">AMP_L1</text>
<text x="141.4" y="15.9">12v</text>
<text x="208.2" y="17.7">AMP_L3</text>
<text x="236.7" y="15.9">12v</text>
<text x="314" y="17.7">AMP_aVF</text>
<text x="342.5" y="15.9">12v</text>
<text x="71.1" y="23">HPL1</text>
<text x="98.2" y="23" transform="rotate(-90 98.2 23)">VGND</text>
<text x="158.8" y="19.5">AMP_L2</text>
<text x="193.5" y="23" transform="rotate(-90 193.5 23)">VGND</text>
<text x="254" y="19.5">AMP_aVR</text>
<text x="299.3" y="23" transform="rotate(-90 299.3 23)">VGND</text>
<text x="359.9" y="19.5">AMP_aVL</text>
<text x="184.7" y="26.5" transform="rotate(-90 184.7 26.5)">VGND</text>
<text x="279.9" y="26.5" transform="rotate(-90 279.9 26.5)">VGND</text>
<text x="385.8" y="26.5" transform="rotate(-90 385.8 26.5)">VGND</text>
<text x="12.8" y="30.1">PRE_LII</text>
<text x="71.1" y="35.3">HPL2</text>
<text x="71.1" y="30">VGND</text>
<text x="105.2" y="38.9">HPL1</text>
<text x="200.4" y="38.9">HPL3</text>
<text x="304.2" y="38.9">HPaVF</text>
<text x="12.2" y="42.4">PRE_LIII</text>
<text x="71.1" y="47.7">HPL3</text>
<text x="71.1" y="42.4">VGND</text>
<text x="164.5" y="42.4">HPL2</text>
<text x="259.8" y="42.4">HPaVR</text>
<text x="365.6" y="42.4">HPaVL</text>
<text x="11.5" y="54.8">PRE_aVR</text>
<text x="71.1" y="54.7">VGND</text>
<text x="112.9" y="58.3">AMP_V1</text>
<text x="141.4" y="56.4">12v</text>
<text x="208.2" y="58.3">AMP_V3</text>
<text x="236.7" y="56.4">12v</text>
<text x="314" y="58.3">AMP_V5</text>
<text x="342.5" y="56.4">12v</text>
<text x="71.1" y="60">HPaVR</text>
<text x="98.2" y="63.6" transform="rotate(-90 98.2 63.6)">VGND</text>
<text x="158.8" y="60">AMP_V2</text>
<text x="193.5" y="63.6" transform="rotate(-90 193.5 63.6)">VGND</text>
<text x="254" y="60">AMP_V4</text>
<text x="299.3" y="63.6" transform="rotate(-90 299.3 63.6)">VGND</text>
<text x="359.9" y="60">AMP_V6</text>
<text x="11.8" y="67.1">PRE_aVF</text>
<text x="71.1" y="67.1">VGND</text>
<text x="184.7" y="67.1" transform="rotate(-90 184.7 67.1)">VGND</text>
<text x="279.9" y="67.1" transform="rotate(-90 279.9 67.1)">VGND</text>
<text x="385.8" y="67.1" transform="rotate(-90 385.8 67.1)">VGND</text>
<text x="71.1" y="72.4">HPaVF</text>
<text x="11.8" y="79.5">PRE_aVL</text>
<text x="71.1" y="79.4">VGND</text>
<text x="105.2" y="79.5">HPV1</text>
<text x="164.5" y="82.9">HPV2</text>
<text x="200.4" y="79.5">HPV3</text>
<text x="259.8" y="82.9">HPV4</text>
<text x="304.2" y="79.5">HPV5</text>
<text x="365.6" y="82.9">HPV6</text>
<text x="71.1" y="84.7">HPaVL</text>
<text x="18.6" y="95.3">PRE_V1</text>
<text x="71.1" y="91.8">VGND</text>
<text x="71.1" y="97">HPV1</text>
<text x="18.6" y="107.7">PRE_V2</text>
<text x="71.1" y="104.1">VGND</text>
<text x="91.8" y="105.7">AMP_L1</text>
<text x="162.4" y="105.7">AMP_L2</text>
<text x="240" y="105.7">AMP_L3</text>
<text x="315.8" y="105.7">AMP_aVR</text>
<text x="71.1" y="109.4">HPV2</text>
<text x="141.6" y="111.2">VGND</text>
<text x="212.2" y="111.2">VGND</text>
<text x="289.8" y="111.2">VGND</text>
<text x="365.6" y="111.2">VGND</text>
<text x="71.1" y="116.4">VGND</text>
<text x="141.6" y="116.4">LPL1</text>
<text x="212.2" y="116.4">LPL2</text>
<text x="289.8" y="116.4">LPL3</text>
<text x="365.6" y="116.4">LPaVR</text>
<text x="18.6" y="120">PRE_V3</text>
<text x="71.1" y="121.7">HPV3</text>
<text x="71.1" y="128.8">VGND</text>
<text x="91.8" y="130.4">AMP_aVF</text>
<text x="162.4" y="130.4">AMP_aVL</text>
<text x="240" y="130.4">AMP_V1</text>
<text x="315.8" y="130.4">AMP_V2</text>
<text x="18.6" y="132.3">PRE_V4</text>
<text x="71.1" y="134.1">HPV4</text>
<text x="141.6" y="135.9">VGND</text>
<text x="212.2" y="135.9">VGND</text>
<text x="289.8" y="135.9">VGND</text>
<text x="365.6" y="135.9">VGND</text>
<text x="71.1" y="141.1">VGND</text>
<text x="141.6" y="141.1">LPaVF</text>
<text x="212.2" y="141.1">LPaVL</text>
<text x="289.8" y="141.1">LPV1</text>
<text x="365.6" y="141.1">LPV2</text>
<text x="18.6" y="144.7">PRE_V5</text>
<text x="71.1" y="146.4">HPV5</text>
<text x="71.1" y="153.5">VGND</text>
<text x="91.8" y="155.1">AMP_V3</text>
<text x="162.4" y="155.1">AMP_V4</text>
<text x="240" y="155.1">AMP_V5</text>
<text x="315.8" y="155.1">AMP_V6</text>
<text x="18.6" y="157">PRE_V6</text>
<text x="71.1" y="158.8">HPV6</text>
<text x="141.6" y="160.5">VGND</text>
<text x="212.2" y="160.5">VGND</text>
<text x="289.8" y="160.5">VGND</text>
<text x="365.6" y="160.5">VGND</text>
<text x="141.6" y="165.8">LPV3</text>
<text x="212.2" y="165.8">LPV4</text>
<text x="289.8" y="165.8">LPV5</text>
<text x="365.6" y="165.8">LPV6</text>
<text x="18.9" y="187">LPL1</text>
<text x="77.1" y="187">LPL2</text>
<text x="135.3" y="187">LPL3</text>
<text x="193.5" y="187">LPaVR</text>
<text x="258.7" y="187">LPaVF</text>
<text x="325.8" y="187">LPaVL</text>
<text x="33.6" y="194.1">ADC_L1</text>
<text x="91.8" y="194.1">ADC_L2</text>
<text x="150" y="194.1">ADC_L3</text>
<text x="210" y="194.1">ADC_aVR</text>
<text x="275.2" y="194.1">ADC_aVF</text>
<text x="342.2" y="194.1">ADC_aVL</text>
<text x="18.9" y="208.2">LPV1</text>
<text x="77.1" y="208.2">LPV2</text>
<text x="135.3" y="208.2">LPV3</text>
<text x="193.5" y="208.2">LPV4</text>
<text x="258.7" y="208.2">LPV5</text>
<text x="325.8" y="208.2">LPV6</text>
<text x="33.6" y="215.3">ADC_V1</text>
<text x="91.8" y="215.3">ADC_V2</text>
<text x="150" y="215.3">ADC_V3</text>
<text x="210" y="215.3">ADC_V4</text>
<text x="277" y="215.3">ADC_V5</text>
<text x="342.2" y="215.3">ADC_V6</text>
</g>
<g font-size="3.9" fill="#800">
<text x="250.5" y="260.9">TITLE:</text>
<text x="379.1" y="265.6">REV:</text>
<text x="287.4" y="275.1">Company:</text>
<text x="378.7" y="275.7">Sheet: 2/3</text>
<text x="287.4" y="282.8">Date:</text>
<text x="336.4" y="282.9">Drawn By: Keyvan Masajedi</text>
</g>
<g font-size="3.2" fill="#800">
<text x="41.6" y="6.7">1</text>
<text x="110.8" y="6.7">2</text>
<text x="179.9" y="6.7">3</text>
<text x="249.1" y="6.7">4</text>
<text x="318.2" y="6.7">5</text>
<text x="4.1" y="41.8">A</text>
<text x="405.9" y="41.8">A</text>
<text x="4.1" y="111">B</text>
<text x="405.9" y="111">B</text>
<text x="4.1" y="180.1">C</text>
<text x="405.9" y="180.1">C</text>
<text x="4.1" y="249.3">D</text>
<text x="405.9" y="249.3">D</text>
<text x="41.6" y="287.5">1</text>
<text x="110.8" y="287.5">2</text>
<text x="179.9" y="287.5">3</text>
<text x="249.1" y="287.5">4</text>
<text x="318.2" y="287.5">5</text>
</g>
<g font-size="3.2" fill="#000080">
<text x="53.4" y="10.8">R25</text>
<text x="34.9" y="12.3">C2</text>
<text x="40.2" y="12.6">10uF</text>
<text x="53.4" y="14">300K</text>
<text x="53.4" y="23.2">R26</text>
<text x="136.3" y="22.9">U19</text>
<text x="231.5" y="22.9">U20</text>
<text x="337.4" y="22.9">U21</text>
<text x="34.9" y="24.6">C3</text>
<text x="40.2" y="24.9">10uF</text>
<text x="53.4" y="26.3">300K</text>
<text x="102.8" y="24.7">R37</text>
<text x="136.3" y="26">LM358D</text>
<text x="171.6" y="28.2">R39</text>
<text x="198.1" y="24.7">R44</text>
<text x="231.5" y="26">LM358D</text>
<text x="266.8" y="28.2">R42</text>
<text x="303.9" y="24.7">R45</text>
<text x="337.4" y="26">LM358D</text>
<text x="372.6" y="28.2">R47</text>
<text x="53.4" y="35.5">R27</text>
<text x="101" y="35.1">150</text>
<text x="101" y="31.8">R38</text>
<text x="112.3" y="30.1" transform="rotate(-90 112.3 30.1)">25K</text>
<text x="170.5" y="33.6" transform="rotate(-90 170.5 33.6)">25K</text>
<text x="173.3" y="35.3">R40</text>
<text x="196.3" y="35.1">150</text>
<text x="196.3" y="31.8">R43</text>
<text x="207.6" y="30.1" transform="rotate(-90 207.6 30.1)">25K</text>
<text x="265.8" y="33.6" transform="rotate(-90 265.8 33.6)">25K</text>
<text x="268.6" y="35.3">R41</text>
<text x="302.1" y="35.1">150</text>
<text x="302.1" y="31.8">R46</text>
<text x="313.4" y="30.1" transform="rotate(-90 313.4 30.1)">25K</text>
<text x="371.6" y="33.6" transform="rotate(-90 371.6 33.6)">25K</text>
<text x="374.4" y="35.3">R48</text>
<text x="34.9" y="37">C4</text>
<text x="40.2" y="37.3">10uF</text>
<text x="53.4" y="38.7">300K</text>
<text x="173.3" y="38.7">150</text>
<text x="268.6" y="38.7">150</text>
<text x="374.4" y="38.7">150</text>
<text x="53.4" y="47.9">R28</text>
<text x="34.9" y="49.3">C5</text>
<text x="40.2" y="49.6">10uF</text>
<text x="53.4" y="51">300K</text>
<text x="34.9" y="61.7">C6</text>
<text x="40.2" y="61.9">10uF</text>
<text x="53.4" y="63.4">300K</text>
<text x="53.4" y="60.2">R29</text>
<text x="102.8" y="65.3">R60</text>
<text x="136.3" y="63.4">U24</text>
<text x="198.1" y="65.3">R53</text>
<text x="231.5" y="63.4">U23</text>
<text x="303.9" y="65.3">R52</text>
<text x="337.4" y="63.4">U22</text>
<text x="112.3" y="70.6" transform="rotate(-90 112.3 70.6)">25K</text>
<text x="136.3" y="66.5">LM358D</text>
<text x="171.6" y="68.8">R58</text>
<text x="207.6" y="70.6" transform="rotate(-90 207.6 70.6)">25K</text>
<text x="231.5" y="66.5">LM358D</text>
<text x="266.8" y="68.8">R55</text>
<text x="313.4" y="70.6" transform="rotate(-90 313.4 70.6)">25K</text>
<text x="337.4" y="66.5">LM358D</text>
<text x="372.6" y="68.8">R50</text>
<text x="34.9" y="74">C7</text>
<text x="40.2" y="74.3">10uF</text>
<text x="53.4" y="75.7">300K</text>
<text x="53.4" y="72.5">R30</text>
<text x="101" y="75.7">150</text>
<text x="101" y="72.3">R59</text>
<text x="170.5" y="74.2" transform="rotate(-90 170.5 74.2)">25K</text>
<text x="173.3" y="75.8">R57</text>
<text x="196.3" y="75.7">150</text>
<text x="196.3" y="72.3">R54</text>
<text x="265.8" y="74.2" transform="rotate(-90 265.8 74.2)">25K</text>
<text x="268.6" y="75.8">R56</text>
<text x="302.1" y="75.7">150</text>
<text x="302.1" y="72.3">R51</text>
<text x="371.6" y="74.2" transform="rotate(-90 371.6 74.2)">25K</text>
<text x="374.4" y="75.8">R49</text>
<text x="173.3" y="79.2">150</text>
<text x="268.6" y="79.2">150</text>
<text x="374.4" y="79.2">150</text>
<text x="34.9" y="86.4">C8</text>
<text x="40.2" y="86.6">10uF</text>
<text x="53.4" y="88.1">300K</text>
<text x="53.4" y="84.9">R31</text>
<text x="34.9" y="98.7">C9</text>
<text x="40.2" y="99">10uF</text>
<text x="53.4" y="100.4">300K</text>
<text x="53.4" y="97.2">R32</text>
<text x="109.9" y="104.3">R61</text>
<text x="110.7" y="107.5">2K</text>
<text x="119.6" y="105.8">C14</text>
<text x="126.8" y="105.8">1uF</text>
<text x="180.4" y="104.3">R62</text>
<text x="181.3" y="107.5">2K</text>
<text x="190.2" y="105.8">C15</text>
<text x="197.3" y="105.8">1uF</text>
<text x="258" y="104.3">R63</text>
<text x="258.9" y="107.5">2K</text>
<text x="267.8" y="105.8">C16</text>
<text x="274.9" y="105.8">1uF</text>
<text x="333.9" y="104.3">R64</text>
<text x="334.7" y="107.5">2K</text>
<text x="343.6" y="105.8">C17</text>
<text x="350.8" y="105.8">1uF</text>
<text x="34.9" y="111.1">C1010uF</text>
<text x="53.4" y="112.7">300K</text>
<text x="53.4" y="109.6">R33</text>
<text x="34.9" y="123.4">C1110uF</text>
<text x="53.4" y="125.1">300K</text>
<text x="53.4" y="121.9">R34</text>
<text x="109.9" y="129">R68</text>
<text x="119.6" y="130.5">C21</text>
<text x="126.8" y="130.4">1uF</text>
<text x="180.4" y="129">R67</text>
<text x="190.2" y="130.5">C20</text>
<text x="197.3" y="130.4">1uF</text>
<text x="258" y="129">R66</text>
<text x="267.8" y="130.5">C19</text>
<text x="274.9" y="130.4">1uF</text>
<text x="333.9" y="129">R65</text>
<text x="343.6" y="130.5">C18</text>
<text x="350.8" y="130.4">1uF</text>
<text x="34.9" y="135.8">C1210uF</text>
<text x="53.4" y="137.4">300K</text>
<text x="53.4" y="134.3">R35</text>
<text x="110.7" y="132.2">2K</text>
<text x="181.3" y="132.2">2K</text>
<text x="258.9" y="132.2">2K</text>
<text x="334.7" y="132.2">2K</text>
<text x="34.9" y="148.1">C1310uF</text>
<text x="53.4" y="149.8">300K</text>
<text x="53.4" y="146.6">R36</text>
<text x="111.6" y="153.7">R72</text>
<text x="119.6" y="155.2">C25</text>
<text x="126.8" y="155.1">1uF</text>
<text x="180.4" y="153.7">R71</text>
<text x="190.2" y="155.2">C24</text>
<text x="197.3" y="155.1">1uF</text>
<text x="258" y="153.7">R70</text>
<text x="267.8" y="155.2">C23</text>
<text x="274.9" y="155.1">1uF</text>
<text x="333.9" y="153.7">R69</text>
<text x="343.6" y="155.2">C22</text>
<text x="350.8" y="155.1">1uF</text>
<text x="112.5" y="156.9">2K</text>
<text x="181.3" y="156.9">2K</text>
<text x="258.9" y="156.9">2K</text>
<text x="334.7" y="156.9">2K</text>
<text x="35.8" y="183.4">R73</text>
<text x="42.8" y="183.4">30K</text>
<text x="53.4" y="183.4">R74</text>
<text x="60.5" y="183.4">10K</text>
<text x="94" y="183.4">R76</text>
<text x="101" y="183.4">30K</text>
<text x="111.6" y="183.4">R75</text>
<text x="118.7" y="183.4">10K</text>
<text x="152.2" y="183.4">R78</text>
<text x="159.2" y="183.4">30K</text>
<text x="169.8" y="183.4">R77</text>
<text x="176.9" y="183.4">10K</text>
<text x="213.9" y="183.4">R80</text>
<text x="221" y="183.4">30K</text>
<text x="231.6" y="183.4">R79</text>
<text x="238.6" y="183.4">10K</text>
<text x="279.2" y="183.4">R82</text>
<text x="286.2" y="183.4">30K</text>
<text x="296.8" y="183.4">R81</text>
<text x="303.9" y="183.4">10K</text>
<text x="346.2" y="183.4">R84</text>
<text x="353.3" y="183.4">30K</text>
<text x="363.9" y="183.4">R83</text>
<text x="370.9" y="183.4">10K</text>
<text x="35.8" y="204.6">R96</text>
<text x="42.8" y="204.6">30K</text>
<text x="53.4" y="204.6">R95</text>
<text x="60.5" y="204.6">10K</text>
<text x="94" y="204.6">R93</text>
<text x="101" y="204.6">30K</text>
<text x="111.6" y="204.6">R94</text>
<text x="118.7" y="204.6">10K</text>
<text x="152.2" y="204.6">R91</text>
<text x="159.2" y="204.6">30K</text>
<text x="169.8" y="204.6">R92</text>
<text x="176.9" y="204.6">10K</text>
<text x="213.9" y="204.6">R89</text>
<text x="221" y="204.6">30K</text>
<text x="231.6" y="204.6">R90</text>
<text x="238.6" y="204.6">10K</text>
<text x="279.2" y="204.6">R87</text>
<text x="286.2" y="204.6">30K</text>
<text x="296.8" y="204.6">R88</text>
<text x="303.9" y="204.6">10K</text>
<text x="346.2" y="204.6">R85</text>
<text x="353.3" y="204.6">30K</text>
<text x="363.9" y="204.6">R86</text>
<text x="370.9" y="204.6">10K</text>
</g>
<g font-size="3.2" fill="#00f">
<text x="123" y="30.2">1</text>
<text x="123" y="33.7">2</text>
<text x="126.5" y="32">OUT1</text>
<text x="126.5" y="35.5">IN1-</text>
<text x="143.4" y="35.5">OUT2</text>
<text x="153.6" y="33.7">7</text>
<text x="218.3" y="30.2">1</text>
<text x="218.3" y="33.7">2</text>
<text x="221.8" y="32">OUT1</text>
<text x="221.8" y="35.5">IN1-</text>
<text x="238.6" y="35.5">OUT2</text>
<text x="248.9" y="33.7">7</text>
<text x="324.1" y="30.2">1</text>
<text x="324.1" y="33.7">2</text>
<text x="327.6" y="32">OUT1</text>
<text x="327.6" y="35.5">IN1-</text>
<text x="344.4" y="35.5">OUT2</text>
<text x="354.7" y="33.7">7</text>
<text x="123" y="37.3">3</text>
<text x="126.5" y="39">IN1+</text>
<text x="145" y="39">IN2-</text>
<text x="153.6" y="40.8">5</text>
<text x="153.6" y="37.3">6</text>
<text x="218.3" y="37.3">3</text>
<text x="221.8" y="39">IN1+</text>
<text x="240.2" y="39">IN2-</text>
<text x="248.9" y="40.8">5</text>
<text x="248.9" y="37.3">6</text>
<text x="324.1" y="37.3">3</text>
<text x="327.6" y="39">IN1+</text>
<text x="346.1" y="39">IN2-</text>
<text x="354.7" y="40.8">5</text>
<text x="354.7" y="37.3">6</text>
<text x="143.8" y="42.5">IN2+</text>
<text x="239.1" y="42.5">IN2+</text>
<text x="344.9" y="42.5">IN2+</text>
<text x="123" y="70.8">1</text>
<text x="218.3" y="70.8">1</text>
<text x="324.1" y="70.8">1</text>
<text x="123" y="74.3">2</text>
<text x="123" y="77.8">3</text>
<text x="126.5" y="72.5">OUT1</text>
<text x="126.5" y="76.1">IN1-</text>
<text x="143.4" y="76.1">OUT2</text>
<text x="153.6" y="77.8">6</text>
<text x="153.6" y="74.3">7</text>
<text x="218.3" y="74.3">2</text>
<text x="218.3" y="77.8">3</text>
<text x="221.8" y="72.5">OUT1</text>
<text x="221.8" y="76.1">IN1-</text>
<text x="238.6" y="76.1">OUT2</text>
<text x="248.9" y="77.8">6</text>
<text x="248.9" y="74.3">7</text>
<text x="324.1" y="74.3">2</text>
<text x="324.1" y="77.8">3</text>
<text x="327.6" y="72.5">OUT1</text>
<text x="327.6" y="76.1">IN1-</text>
<text x="344.4" y="76.1">OUT2</text>
<text x="354.7" y="77.8">6</text>
<text x="354.7" y="74.3">7</text>
<text x="126.5" y="79.6">IN1+</text>
<text x="143.8" y="83.1">IN2+</text>
<text x="145" y="79.6">IN2-</text>
<text x="153.6" y="81.4">5</text>
<text x="221.8" y="79.6">IN1+</text>
<text x="239.1" y="83.1">IN2+</text>
<text x="240.2" y="79.6">IN2-</text>
<text x="248.9" y="81.4">5</text>
<text x="327.6" y="79.6">IN1+</text>
<text x="344.9" y="83.1">IN2+</text>
<text x="346.1" y="79.6">IN2-</text>
<text x="354.7" y="81.4">5</text>
</g>
<g font-size="3.2" fill="#f00">
<text x="147.4" y="32">V+</text>
<text x="153.6" y="30.2">8</text>
<text x="242.6" y="32">V+</text>
<text x="248.9" y="30.2">8</text>
<text x="348.5" y="32">V+</text>
<text x="354.7" y="30.2">8</text>
<text x="153.6" y="70.8">8</text>
<text x="248.9" y="70.8">8</text>
<text x="354.7" y="70.8">8</text>
<text x="147.4" y="72.5">V+</text>
<text x="242.6" y="72.5">V+</text>
<text x="348.5" y="72.5">V+</text>
</g>
<g font-size="3.2">
<text x="123" y="40.8">4</text>
<text x="218.3" y="40.8">4</text>
<text x="324.1" y="40.8">4</text>
<text x="126.5" y="42.5">V-</text>
<text x="221.8" y="42.5">V-</text>
<text x="327.6" y="42.5">V-</text>
<text x="123" y="81.4">4</text>
<text x="126.5" y="83.1">V-</text>
<text x="218.3" y="81.4">4</text>
<text x="221.8" y="83.1">V-</text>
<text x="324.1" y="81.4">4</text>
<text x="327.6" y="83.1">V-</text>
</g>
</svg>
